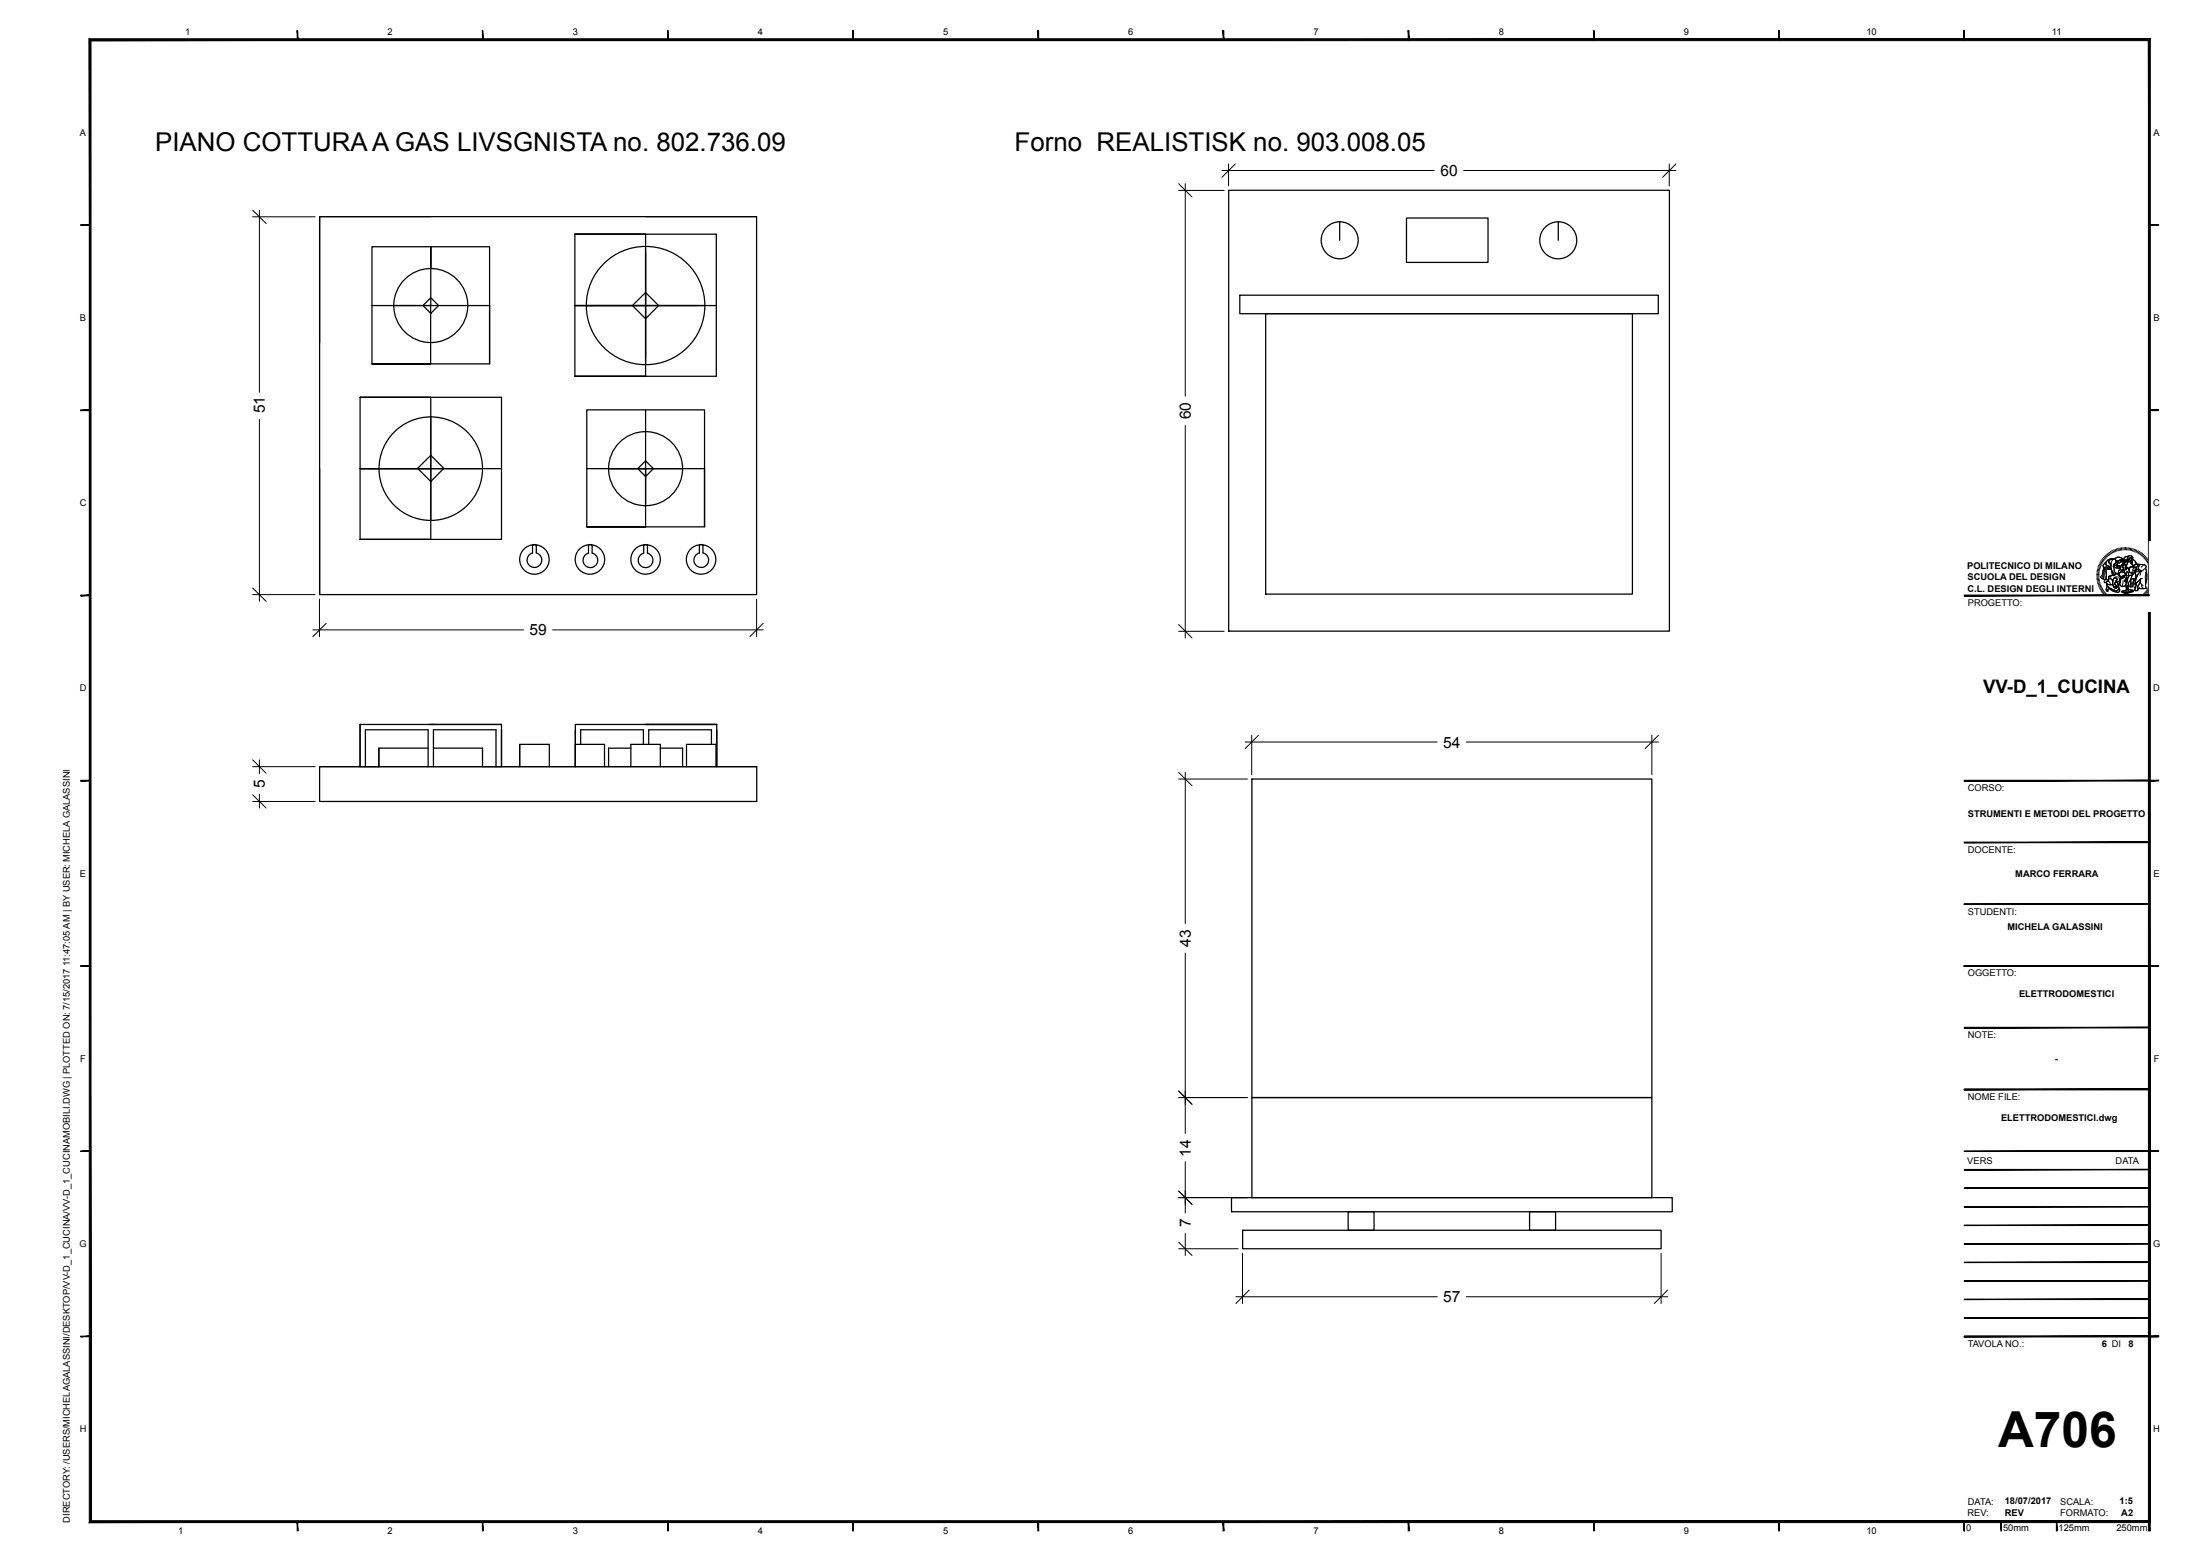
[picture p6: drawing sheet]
<svg xmlns="http://www.w3.org/2000/svg" width="594mm" height="420mm" viewBox="0 0 594 420" stroke-linecap="round" stroke-linejoin="round" font-family="sans-serif">
<g fill="none" stroke="#000" stroke-width=".34">
<path d="M86.3 58.5h118v102h-118zM116.3 58.5h-30v34M174.3 58.5h30M331.7 51.4h119v119h-119zM361.7 59.8v5.1M379.8 58.9h22v11.9h-22zM420.7 59.8v5.1M116.3 72.5v-5.9v15.9h-15.9M155.2 63.2v38.4M174.3 66.5v32M334.8 79.7h112.9v5h-112.9zM100.4 82.5v-15.9h31.8v31.6"/>
<path d="M100.4 82.5v15.7M114.2 82.5l2.1-2.1 2.1 2.1-2.1 2.1zM116.3 82.3v15.9h-15.9h31.8v-15.7h-25.9M158.3 82.5h32M160.3 82.5h-5.1h38.2M170.8 82.5l3.5-3.5 3.5 3.5-3.5 3.5zM174.3 82.3v-19.1h-19.1h38.2v38.4h-38.2h19.1v-19.1h-19.1M341.7 84.7h99.1v75.7h-99.1zM97.2 107.2v38.4M116.3 112.5v28M174.3 110.6v31.6h-15.9h31.8v-15.7h-31.8M174.3 110.6h-15.9v15.9"/>
<path d="M174.3 110.6h15.9v31.6M86.3 126.5v34M112.8 126.4l3.5-3.5 3.5 3.5-3.5 3.6zM116.3 126.3v-19.1h-19.1h38.2v38.4h-38.2h19.1v-19.1h-19.1M130.3 126.5h-33.1h38.2M158.4 126.5v15.7M164.3 126.5h20M174.3 124.4l2.1 2.1-2.1 2.1-2.1-2.1zM143.8 149.3v-2.1l.3-.2 .7 .2v2.1M143.8 149.3a1.99 1.99 0 0 0-1.1 3 1.99 1.99 0 0 0 3.2 0 1.99 1.99 0 0 0-1.1-3M159.9 149.3a1.98 1.98 0 0 1 1.2 3 1.98 1.98 0 0 1-3.3 .1 1.98 1.98 0 0 1 1.1-3.1v-2.1l.3-.2 .7 .2v2.1M173.8 147.1l.7-.1 .3 .2v2.1a1.98 1.98 0 0 1 1.2 3 1.98 1.98 0 0 1-3.3 .1 1.98 1.98 0 0 1 1.1-3.1z"/>
<path d="M188.8 149.3v-2.1l.3-.2 .7 .2v2.1M188.8 149.3a1.99 1.99 0 0 0-1.1 3 1.99 1.99 0 0 0 3.3 0 1.99 1.99 0 0 0-1.2-3M97.2 195.5v11.4h5.1M97.2 195.5h38.2v11.4h-5.1v-5h-13.3M97.2 195.5v11.4M115.6 195.5h19.8M135.4 197v9.9M173.7 195.5h19.8M193.5 197v9.9v-11.4h-38.2v11.4M86.3 206.9h118v9.4h-118zM86.3 206.9h118M98.7 206.9v-9.9h16.9v9.9"/>
<path d="M102.3 201.9v5M115.6 201.9h-13.3v5M117 206.9v-9.9h16.9v9.9M140.3 200.9v6v-6h8v6M155.3 200.9h7.9v6M156.8 200.9v-3.9h16.9v3.9M170.3 206.9v-6h8v6M170.3 201.9h-6v5M175.2 200.9v-3.9h16.9v3.9M178.3 201.9h6v5M185.4 206.9v-6h7.9v6M338 210.3h108v86h-108z"/>
<path d="M338 296.3h108v27h-108zM332.5 323.3h119v3.8h-119zM335.5 332.1h113v5h-113zM364 327.1h7v5h-7zM413 327.1h7v5h-7z"/>
<circle cx="361.7" cy="64.9" r="5"/>
<circle cx="420.7" cy="64.9" r="5"/>
<circle cx="116.3" cy="82.5" r="10"/>
<circle cx="174.3" cy="82.5" r="16"/>
<circle cx="116.3" cy="126.5" r="14"/>
<circle cx="174.3" cy="126.5" r="10"/>
<circle cx="144.3" cy="151" r="4"/>
<circle cx="159.3" cy="151" r="4"/>
<circle cx="174.3" cy="151" r="4"/>
<circle cx="189.3" cy="151" r="4"/>
</g>
<g fill="#000" stroke="#000" stroke-width=".27">
<path d="M24.1 10.5l.5 400v-399.5zM24.1 10.5l.5 400-.5 .5z"/>
<path d="M80.2 8.2l.2 2.5v-2.5zM80.2 8.2l.2 2.5h-.2z"/>
<path d="M130.2 8.2l.2 2.5v-2.5zM130.2 8.2l.2 2.5h-.2z"/>
<path d="M180.2 8.2l.2 2.5v-2.5zM180.2 8.2l.2 2.5h-.2z"/>
<path d="M230.2 8.2l.2 2.5v-2.5zM230.2 8.2l.2 2.5h-.2z"/>
<path d="M280.2 8.2l.2 2.5v-2.5zM280.2 8.2l.2 2.5h-.2z"/>
<path d="M330.2 8.2l.2 2.5v-2.5zM330.2 8.2l.2 2.5h-.2z"/>
<path d="M380.2 8.2l.2 2.5v-2.5zM380.2 8.2l.2 2.5h-.2z"/>
<path d="M430.3 8.2l.1 2.5v-2.5zM430.3 8.2l.1 2.5h-.1z"/>
<path d="M480.3 8.2l.1 2.5v-2.5zM480.3 8.2l.1 2.5h-.1z"/>
<path d="M530.2 8.2l.2 2.5v-2.5zM530.2 8.2l.2 2.5h-.2z"/>
<path d="M24.6 11h555.5l.5-.5zM24.1 10.5h556.5l-556 .5z"/>
<path d="M21.8 60.8h2.5v-.2zM21.8 60.6h2.5l-2.5 .2z"/>
<path d="M580.3 60.8h2.5v-.2zM580.3 60.6h2.5l-2.5 .2z"/>
<path d="M21.8 110.8h2.5v-.2zM21.8 110.6h2.5l-2.5 .2z"/>
<path d="M580.3 110.8h2.5v-.2zM580.3 110.6h2.5l-2.5 .2z"/>
<path d="M21.8 160.8h2.5v-.2zM21.8 160.6h2.5l-2.5 .2z"/>
<path d="M530.3 160.8h50v-.2zM530.3 160.6h50l-50 .2z"/>
<path d="M580.3 160.8h2.5v-.2zM580.3 160.6h2.5l-2.5 .2z"/>
<path d="M21.8 210.8h2.5v-.2zM21.8 210.6h2.5l-2.5 .2z"/>
<path d="M530.3 210.8h50v-.2zM530.3 210.6h50l-50 .2z"/>
<path d="M580.3 210.8h2.5v-.2zM580.3 210.6h2.5l-2.5 .2z"/>
<path d="M530.3 227.5h50v-.2zM530.3 227.3h50l-50 .2z"/>
<path d="M530.3 244v.1l50-.1zM530.3 244.1l50-.1v.1z"/>
<path d="M530.3 244.1h50v-.1zM530.3 244h50l-50 .1z"/>
<path d="M21.8 260.8h2.5v-.2zM21.8 260.6h2.5l-2.5 .2z"/>
<path d="M530.3 260.6v.2l50-.2zM530.3 260.8l50-.2v.2z"/>
<path d="M530.3 260.6v.2l50-.2zM530.3 260.8l50-.2v.2z"/>
<path d="M530.3 277.3v.2l50-.2zM530.3 277.5l50-.2v.2z"/>
<path d="M530.3 260.6v.2l50-.2zM530.3 260.8l50-.2v.2z"/>
<path d="M530.3 260.6v.2l50-.2zM530.3 260.8l50-.2v.2z"/>
<path d="M580.3 260.8h2.5v-.2zM580.3 260.6h2.5l-2.5 .2z"/>
<path d="M530.3 294v.1l50-.1zM530.3 294.1l50-.1v.1z"/>
<path d="M530.3 294v.1l50-.1zM530.3 294.1l50-.1v.1z"/>
<path d="M21.8 310.8h2.5v-.1zM21.8 310.7h2.5l-2.5 .1z"/>
<path d="M530.3 315.6h50zM530.3 315.8l50-.2z"/>
<path d="M530.3 310.7v.1l50-.1zM530.3 310.8l50-.1v.1z"/>
<path d="M580.3 310.8h2.5v-.1zM580.3 310.7h2.5l-2.5 .1z"/>
<path d="M530.3 335.7h50zM530.3 335.8l50-.1z"/>
<path d="M530.3 330.7h50zM530.3 330.8l50-.1z"/>
<path d="M530.3 325.7h50zM530.3 325.8l50-.1z"/>
<path d="M530.3 320.6h50zM530.3 320.8l50-.2z"/>
<path d="M530.3 355.7h50zM530.3 355.8l50-.1z"/>
<path d="M530.3 350.7h50zM530.3 350.8l50-.1z"/>
<path d="M530.3 345.7h50zM530.3 345.8l50-.1z"/>
<path d="M530.3 340.7h50zM530.3 340.8l50-.1z"/>
<path d="M21.8 360.8h2.5v-.2zM21.8 360.6h2.5l-2.5 .2z"/>
<path d="M530.3 360.6v.2l50-.2zM530.3 360.8l50-.2v.2z"/>
<path d="M530.3 360.6v.2l50-.2zM530.3 360.8l50-.2v.2z"/>
<path d="M580.3 360.8h2.5v-.2zM580.3 360.6h2.5l-2.5 .2z"/>
<path d="M580.3 360.8h2.5v-.2zM580.3 360.6h2.5l-2.5 .2z"/>
<path d="M580.3 360.8h2.5v-.2zM580.3 360.6h2.5l-2.5 .2z"/>
<path d="M24.6 410.5l-.5 .5 556-.5zM24.1 411l556-.5 .5 .5z"/>
<path d="M80.2 410.7l.2 2.5v-2.5zM80.2 410.7l.2 2.5h-.2z"/>
<path d="M130.2 410.7l.2 2.5v-2.5zM130.2 410.7l.2 2.5h-.2z"/>
<path d="M180.2 410.7l.2 2.5v-2.5zM180.2 410.7l.2 2.5h-.2z"/>
<path d="M230.2 410.7l.2 2.5v-2.5zM230.2 410.7l.2 2.5h-.2z"/>
<path d="M280.2 410.7l.2 2.5v-2.5zM280.2 410.7l.2 2.5h-.2z"/>
<path d="M330.2 410.7l.2 2.5v-2.5zM330.2 410.7l.2 2.5h-.2z"/>
<path d="M380.2 410.7l.2 2.5v-2.5zM380.2 410.7l.2 2.5h-.2z"/>
<path d="M430.3 410.7l.1 2.5v-2.5zM430.3 410.7l.1 2.5h-.1z"/>
<path d="M480.3 410.7l.1 2.5v-2.5zM480.3 410.7l.1 2.5h-.1z"/>
<path d="M530.2 410.7v2.5h.2zM530.2 410.7h.2v2.5z"/>
<path d="M530.2 410.7l.2 2.5v-2.5zM530.2 410.7l.2 2.5h-.2z"/>
<path d="M540.2 410.7l.2 2.5v-2.5zM540.2 410.7l.2 2.5h-.2z"/>
<path d="M555.2 410.7l.2 2.5v-2.5zM555.2 410.7l.2 2.5h-.2z"/>
<path d="M580.1 11v399.5l.5 .5zM580.1 11l.5-.5v400.5z"/>
<path d="M580.1 410.7l.4 2.5v-2.5zM580.1 410.7l.4 2.5h-.4z"/>
</g>
<g fill="none" stroke="#000" stroke-width=".27">
<path d="M68.2 58.5h16.9M68.2 56.7l3.7 3.6M70 56.7v49.2M318.2 51.4h12.3M318.2 49.6l3.6 3.6M320 49.6v57.3M329.9 46h57.3M331.7 44.2v6M333.5 44.2l-3.6 3.6M395.2 46h57.3M450.7 44.2v6M452.5 44.2l-3.6 3.6"/>
<path d="M70 113.2v49.1M320 114.9v57.3M68.2 158.7l3.7 3.6M566.1 154.7h.7M566.1 155l.7 .1M566.1 155.4h.7M566.1 154.3l.7 .1M566.2 154l.7 .1M566.3 153.6l.6 .2M566.4 153.3l.6 .2M566.5 153l.6 .2M566.6 152.6l.6 .3"/>
<path d="M566.8 152.3l.6 .3M566.8 155.7l-.7 .1M566.8 156.1h-.7M566.8 156.4l-.7 .1M566.9 156.7l-.7 .1M566.9 151.9l.6 .4M566.9 157l-.6 .2M567 157.3l-.6 .2M567.1 151.6l.6 .4M567.1 157.7l-.6 .2M567.2 151.4l.6 .3M567.2 158l-.6 .2"/>
<path d="M567.4 158.3l-.7 .2M567.5 151.1l.5 .3M567.5 158.5l-.6 .3M567.7 158.8l-.6 .4M567.7 150.8l.5 .4M567.8 159.1l-.6 .4M567.9 150.5l.5 .4M568 153l.7 .1a.68 .68 0 0 0 1.2-.1 .41 .41 0 0 1 .1 .4 .41 .41 0 0 1-.4 .2h-1.2l-.4-.2zM568 153v.5M568 159.4l-.6 .4M568.1 150.2l.5 .5M568.2 153.6l-.3 .5-.1 1.3-.4 .7 .4 .2"/>
<path d="M568.2 159.6l-.6 .5M568.3 152l.3-.2v.6l.2 .2 1 .4a.74 .74 0 0 1-1.2 .1h-.5a.51 .51 0 0 1-.3-.5 .51 .51 0 0 1 .4-.4zM568.3 153.6h.6l-.3 .5v2.3l-.2 .1-.6-.3zM568.4 153.6l-.3 .8a2.3 2.3 0 0 1-.3 1.9l.8 .1M568.4 150l.5 .4M568.4 159.9l-.5 .4M568.6 151.8l-.4 .4a.52 .52 0 0 0-.4 .5 .52 .52 0 0 0 .5 .5l.4-.1a.68 .68 0 0 0 1.2-.1M568.6 157.2l.3 .4 .4 .2 1.2-.1M568.6 149.7l.5 .5M568.7 151.6l.8-.7h1.1a.99 .99 0 0 0-1.2 .9l.6 .4-.1 .8-1.2-.4-.1-.2zM568.8 153.7l.8-.1a.71 .71 0 0 1 .7 .7l.3 .4-.1 .5-.8 .3a.47 .47 0 0 0-.3 .8 .39 .39 0 0 1-.4 .3 .39 .39 0 0 1-.4-.4zM568.8 157.5l.7 .3 1-.1v.4l.4 .4-.1 .2 .3-.2 .2 .3-.1-.5 .2 .4-.1-.4 .4 .1-.8-.8 .3-.6 .4 .1 .5 1.4-.1 .6a1.11 1.11 0 0 1-1.5 .1l-1.5-1z"/>
<path d="M568.8 157.5l.1 .6 .6 .6 2.1 .9M568.8 157.5h.1M568.9 153.6l-.3 .5 .1 2.3M568.9 158.3l2 1a.84 .84 0 0 0 1.1-.2l.2-.3 .1 .5a.66 .66 0 0 1-.4 .6 .66 .66 0 0 1-.7-.1l-1.1-.4a.56 .56 0 0 0-.5-.5 .56 .56 0 0 0-.6 .4l.2 .1-.2 .2a.6 .6 0 0 1-.1-1.1zM568.9 158.2v.2a.79 .79 0 0 0 0 1.2l.3-.2a.24 .24 0 0 1-.2-.3 .24 .24 0 0 1 .3-.1l.3-.1 .8 .6 1 .3a.61 .61 0 0 0 .9-.1 .61 .61 0 0 0-.2-.9M568.9 149.5l.5 .5M569.2 156.6l-.4-.1a.44 .44 0 0 0-.6 .2 .44 .44 0 0 0 .3 .6l.3-.3a.61 .61 0 0 1 .9 .4l.1 .1M569.2 149.3l.4 .5M569.4 156.3a.72 .72 0 0 1 1.1 .4l-.1 1h-1.2l-.6-.5 .7-.3-.1-.3zM569.4 155.6l1.1-.4 .4 .2 .1-.4 .6-.2 .6 .3 .3 .5a1 1 0 0 1-.2 1.1 1 1 0 0 1-1.1 .3l.2-.3a.4 .4 0 0 0 .2-.5 .4 .4 0 0 0-.5-.2l-.4 .2-.2 .5-.7-.6a.31 .31 0 0 1-.5-.1 .31 .31 0 0 1 .1-.4zM569.5 151.3l.6-.4h.7a.77 .77 0 0 1 .6 .7 .77 .77 0 0 1-.6 .8 2.6 2.6 0 0 0 .3 2.1l.4 .4h-.4l-.1 .4-.3 .1-.2-.2 .1-.5-.6-1.3-.1-1.2a.58 .58 0 0 1-.5-.3 .58 .58 0 0 1 .1-.6zM569.5 149.1l.4 .5"/>
<path d="M569.7 156l.8 .7M569.7 156.1a.6 .6 0 0 0-.4 .8M569.8 148.9l.3 .5M570 153.6h-1.6a.57 .57 0 0 0-.6 .2 .57 .57 0 0 0-.1 .6l-.1 .6-.5 .7 .3 .4M570.1 153.9l.3 1.4M570.1 148.7l.3 .6M570.4 151.2l-.4 .9v1.4l.5 .9 .2 1 .3-.1v-.3l.5-.2a1.16 1.16 0 0 1-.7-1.5 1.58 1.58 0 0 1 .5-1.6 .95 .95 0 0 0-1.4-.9l-.7 .3-.5 .5-.1 .5 .2 .5 1 .4M570.4 148.5l.3 .7M570.5 155.2l-.8 .3a.37 .37 0 0 0-.4 .2 .37 .37 0 0 0 .2 .5M570.6 150.8a.85 .85 0 0 0-.9 .3 .85 .85 0 0 0-.2 .9l.4 .2M570.7 156.2a.45 .45 0 0 1 .6-.2 .45 .45 0 0 1 .1 .6l-.3 .7a.69 .69 0 0 0 .4 .9l.2 .2-.4-.1 .1 .4-.2-.4 .1 .5-.2-.3-.3 .2 .1-.2-.4-.4-.1-1zM570.7 156.2a.45 .45 0 0 1 .6-.2 .45 .45 0 0 1 .1 .6l-.5 1.1 .8 .7-.4-.1 .1 .4-.2-.4v.5l-.1-.3-.3 .2 .1-.2-.4-.4-.1-1z"/>
<path d="M570.8 148.4l.2 .6M570.8 152.3l1-.5-.1 .6-1.1 .5zM570.9 152.7l.7-.3 .3 .3a.32 .32 0 0 0-.3 .2 .32 .32 0 0 0 .1 .4l-.6-.1zM570.9 152.7l.2 .5 .6 .1M571 150.9l.7-.5 1.2 .3a.27 .27 0 0 1 .2 .4 .27 .27 0 0 1-.5 0l-.1-.1-.5 .4-.7-.1M571.1 148.3l.2 .6M571.2 150.6l1-.2 .8 .4 .1 .3-.6-.1-.3 .4h-.6l-.6-.5zM571.3 151.2l.7 .2 .5-.4 .3 .2-.2 .6-.4 .2-.4-.2-.6 .1zM571.4 148.1l.2 .7M571.5 154.8l.7 .3 .4 .9a.58 .58 0 0 1-.4 .8M571.6 152.7h.9l-.3 .2v.4a.41 .41 0 0 1-.6 0 .41 .41 0 0 1 0-.6zM571.6 157.2l.5 1.6-.3 .5-.7 .1"/>
<path d="M571.6 152.5l.3 .2M571.7 152.2v.2l-1.1 .5M571.7 155.7l-.7 .2M571.8 148l.1 .7M571.8 151.8l-.3 .5M571.9 155.4l.7 .5M572 152.7h.5l-.3 .2v.4a.37 .37 0 0 1-.6-.2 .37 .37 0 0 1 .4-.4l-.1 .1M572 155.8a.69 .69 0 0 1 .2 1 .69 .69 0 0 1-.9 .2M572.1 155v-.2l.6-.5 1 .3 .1 .3a.25 .25 0 0 1 .2 .4 .25 .25 0 0 1-.4-.1l-1.1 .5 .7 .4 .4-.3 .1-.4a.28 .28 0 0 0 .3-.2 .28 .28 0 0 0-.2-.4l-.2-.2-.9-.2-.6 .7-.2-.1 .3-1.1 .2-.3 .3 .2 1 .1 .6-.4-.1-.4 .7 .2-.2 .3 .3 .8-.3 .6a.69 .69 0 0 1-.2 1l-.5 .2-.1 .5h-.3l.2 .2h.3v.4l.2-.3-.3 .7a.49 .49 0 0 1-.6 .6h-.7l-.6-.6 .4-.6 .1-1.1M572.1 154.8l.6-.5 1 .3 .1 .3a.25 .25 0 0 1 .2 .4 .25 .25 0 0 1-.4-.1l-.4 .3a.51 .51 0 0 1-.6 .3 .51 .51 0 0 1-.4-.5zM572.1 157.7l.8 .6M572.1 147.9l.1 .7"/>
<path d="M572.3 151.7l.1 .1M572.4 153.6a1.25 1.25 0 0 0-.5 1.4M572.4 151.4l.2 .1M572.5 157.1v.9M572.5 147.9l.1 .7M572.5 151.4v.1M572.5 155.7l1.2-.4-.1 .5-.5 .3zM572.6 156.5l-.3 .9-.4 .5M572.7 155.8l-.1 .1M572.8 151.6l.8-.2a.23 .23 0 0 1 .2 .2 .23 .23 0 0 1-.2 .3zM572.8 152.5l.2-.3 .8 .1 .5 1.1a.24 .24 0 0 1-.4 .1 .24 .24 0 0 1 .1-.4l-.3-.7a.42 .42 0 0 0-.6 0 .42 .42 0 0 0 .1 .6l.1 .4a.44 .44 0 0 1-.6 .5 .44 .44 0 0 1-.1-.8zM572.8 147.8l.1 .7"/>
<path d="M572.8 151.2l-.2 .6-.4 .2-.4-.2-.5 .1M572.9 159.6l2-.5 1.2 .3-2.1 .5zM572.9 159.6l1.1 .3v.3l-1.1-.3zM572.9 159.6a6.1 6.1 0 0 1 3.2-.2l-2.1 .5zM573.1 152.4h.7l.2 .8a.55 .55 0 0 1-.2 .5 .55 .55 0 0 1-.5 .1zM573.2 147.8v.7M573.2 151.4a.39 .39 0 0 1 .6-.3 .39 .39 0 0 1 .1 .6h-.1M573.3 151.1a.42 .42 0 0 1 .6 0 .42 .42 0 0 1-.1 .6l-.1-.3h-.5zM573.3 156.8l-.4 1.5 1.1-.2M573.3 155.8v.1M573.3 155.5l.2 .1M573.3 155.8h.1"/>
<path d="M573.4 155.5l-.1 .1M573.4 152.6h.1M573.5 152.5l-.2 .2M573.5 147.8l.1 .6M573.6 156.7h.3l.1-.5 .5-.2-.4 1.3v-.4h-.3zM573.6 151.5l-.4-.1-.4 .2 .6 .3a.25 .25 0 0 0 .4-.1 .25 .25 0 0 0-.2-.4v.2M573.6 153.9v.7M573.7 155.3l-.1 .5-.5 .3-.4-.3M573.7 152.4l.3 .3-.2 .1M573.8 152.6l-.1-.2a.42 .42 0 0 0-.6 0 .42 .42 0 0 0 .1 .6l.1 .3a.42 .42 0 0 1-.4 .6 .42 .42 0 0 1-.4-.6l.3-.9 .7-.2 .4 .2 .3 .8a.24 .24 0 0 1 0 .4 .25 .25 0 0 1-.4-.3M573.9 147.8l-.1 .6M573.9 152.9l-.1 .1"/>
<path d="M574 152.7v.1a.39 .39 0 0 1-.2 .6 .39 .39 0 0 1-.5-.2M574 153.6l-.2 .2h-.5M574 159.9l2.1-.5v.2l-2.1 .6zM574 159.9v.3M574.1 151.6l.1-.1 .2 .3-.3 .9M574.1 156.1h.1M574.1 156.7v.6l.2-.3M574.2 153.1l-.1-.4 .2-.5a.35 .35 0 0 0 .2-.4 .35 .35 0 0 0-.4-.2l-.1-.3a.55 .55 0 0 1-.5-.7 .55 .55 0 0 1 .8-.4l.3 .1-.3 .7 .1 .8 .3-.1v-.5a.38 .38 0 0 0 .3 .4 .38 .38 0 0 0 .4-.2l-.1 .7 .3-.1v.3a.35 .35 0 0 1 .2 .4 .35 .35 0 0 1-.3 .3l-.6 .3M574.2 151.1l.1 .5M574.2 147.8v.7M574.3 156.5l-.2 .2v-.2M574.3 154.1l-.2 1.4"/>
<path d="M574.3 153.4l.5 .2M574.4 158.2l.1-.1 .2 1.1-.3-.6-.3 .7zM574.4 155.3l-.3 .3v.5M574.5 156l-.4 .1-.2 .6h-.3l.2 .2h.3M574.5 150.3l.7-.3a1.04 1.04 0 0 1 .5 1.5l-.3 .7 .3-1.4-.2-.3-.3 .2a.85 .85 0 0 0-.6 1l-.2 .1v-.5zM574.5 154.2l-.4 .9M574.6 150.3h-.8l-.3 .7M574.6 147.8l-.1 .7M574.7 150.1l.5-.1a1.04 1.04 0 0 1 .5 1.5l-.3 .7v-.8l.3-.4-.2-.5-.6 .2-.2 1-.3 .1-.1-.8zM574.7 151.2a.38 .38 0 0 0 .3 .4 .38 .38 0 0 0 .4-.2M574.8 153.3l.8-.4 .7 .2a.48 .48 0 0 1 .5 .2 .48 .48 0 0 1 0 .5l-.3 .5a.63 .63 0 0 1-.8 .4l-.2 .1-.5-.5zM574.9 150.7l.6-.2 .2 .5-.3 .4a.45 .45 0 0 1-.6 0 .45 .45 0 0 1 .1-.7z"/>
<path d="M574.9 155.3l.8-.1-1.1 2.4a.3 .3 0 0 1 .1 .4 .3 .3 0 0 1-.3 .2l-.3 .6-.2-.9zM574.9 151l.2 .1M574.9 155.3l-1 2.7 .2 .8 .4-.7 .2 1.4-.3-.9-.4 1.1 .1-.9M575 151.1h.1M575 151.4l.1 .1M575 154.4l-.3 .4 .1 .5 1-.1 .4-.6M575 147.9l-.2 .6M575 151.3l.1 .1M575.3 147.9l-.1 .7M575.3 151.1l.2 .1M575.4 156.3l.4-.1a.23 .23 0 0 1 .4 0 .23 .23 0 0 1-.1 .4l-.5 1.3a.29 .29 0 0 1 .2 .4 .29 .29 0 0 1-.5 .1l-.2-.2zM575.4 151.2h.1"/>
<path d="M575.6 152l.4 .6M575.6 148l-.1 .6M575.6 154.4l.1 .1M575.7 152.8l.9-.4 .9-.1-.6 1zM575.7 155.2l-.4 1.2-.7 1v.9M575.8 151l.6 .4 .6 .9a1.04 1.04 0 0 1-1.3 .1l-.1-.5zM575.8 154.4h-.3M575.8 151l.6 .4 .3 .6M575.8 154.7h.1M576 148.1l-.2 .7M576.1 159.4v.2l-2.1 .6-1.1-.3v-.3M576.1 156.2l-.5 1.7a.29 .29 0 0 1 .2 .4 .29 .29 0 0 1-.5 .1l-.2-.1 .2-2"/>
<path d="M576.3 154.4l.4-.1-.1 1.2a.47 .47 0 0 1 0 .7 .47 .47 0 0 1-.6 0l-.7 .1 .4-1.1zM576.3 148.2l-.2 .7M576.4 154.1l-.1 .3M576.4 153.1l.4 .1 .1 .3M576.4 151.9l.6 .4M576.6 156.2l-1.2 .1M576.6 157.5l-.2 .2 .3 .3M576.6 148.3l-.2 .7M576.7 154.3l-.1 1.7-.6 1.4 .2 1.1 .3 .3M576.9 157.3l1.1-1-.2 .8-.7 1.3v.4a.38 .38 0 0 1-.2 .7 .38 .38 0 0 1-.4-.5zM576.9 153.3v-.2a1.04 1.04 0 0 1 1.6-.6h.3a.54 .54 0 0 1 .6 .3 .54 .54 0 0 1-.3 .7l-.4 .3a1.11 1.11 0 0 1-1.8-.3M576.9 153.5l-.6 .9a.75 .75 0 0 1-1.2 0l-.1-.1a.83 .83 0 0 1 .2-1.1h.9l-.2 .6a.24 .24 0 0 0 .2 .3 .24 .24 0 0 0 .3-.2l.2-.3-.2-.5-.6-.2-.7 .2-.4 .5 .1 .2"/>
<path d="M576.9 155.1l.1 .5M577 148.5l-.3 .6M577.3 148.6l-.3 .6M577.4 154.2l-.9 .1M577.4 158.5l.6 .4M577.6 152.3l-1 .1-.9 .5M577.6 148.8l-.3 .6M577.7 152.5l.2-.2 .6 .2a.56 .56 0 0 1 .7 .1 .56 .56 0 0 1 .1 .7l.3 1.7v1.5a2.36 2.36 0 0 0-.1 2.2l.1 .1h-1.9a.36 .36 0 0 1-.5 .1 .36 .36 0 0 1-.1-.5l.7-1.3 .2-.8-1.6 1.4 .6-2.2a1.72 1.72 0 0 1 1.3-1.4 .87 .87 0 0 1-.9-.6 .87 .87 0 0 1 .3-1zM577.8 157.2l.8 .9M577.8 154.2l-.9 1.5-.5 2 1.6-1.4 .5-.1M577.9 152.4h-.1a.9 .9 0 0 0-.4 1 .9 .9 0 0 0 .9 .7M577.9 149l-.4 .6"/>
<path d="M578 156.3l-.2 .8-.7 1.3v.4a.37 .37 0 0 1 .1 .5 .37 .37 0 0 1-.5 .1 .27 .27 0 0 1-.4-.2 .27 .27 0 0 1 .2-.3l.4-1.6M578.1 154.2l-.3 1.1M578.2 157.7a1.06 1.06 0 0 0 .7 1.2M578.2 149.2l-.4 .5M578.5 152.8l-.3 .3M578.5 149.4l-.4 .6M578.8 149.7l-.5 .5M579.1 149.9l-.5 .5M579.2 159.8l.5 .4M579.3 154.4v3.3M579.3 153.3l.1 .2a10.2 10.2 0 0 1-.1 4.8l.3 .5h-2.4M579.3 150.1l-.5 .5"/>
<path d="M579.4 159.5l.5 .4M579.5 150.4l-.5 .4M579.6 159.3l.6 .3M579.7 159l.6 .3M579.8 150.7l-.6 .4M579.9 158.7l.6 .3M580 151l-.6 .4M580.1 158.4l.6 .3M580.2 151.3l-.6 .3M580.2 158.1l.6 .3M580.3 157.8l.7 .2M580.4 151.6l-.6 .3"/>
<path d="M580.4 157.5l.6 .2M580.5 157.2l.7 .2M580.5 151.9l-.6 .3M580.6 156.9l.7 .1M580.6 156.6h.7M580.7 156.2l.6 .1M580.7 155.6l.7 .1M580.7 155.3h.7M580.7 152.2l-.6 .3M580.7 155.9l.7 .1M580.8 152.5l-.6 .3M581 152.9l-.7 .2"/>
<path d="M581.1 153.2l-.7 .2M581.2 153.6l-.7 .1M581.3 153.9l-.7 .1M581.3 154.2l-.6 .2M581.3 154.6l-.6 .1M581.4 155h-.7M68.2 160.5h16.9M84.5 170h56.8M86.3 161.7v10.1M88.1 168.2l-3.6 3.6M149.2 170h56.9M204.3 161.7v10.1"/>
<path d="M206.1 168.2l-3.6 3.6M318.2 170.4h12.3M318.2 168.6l3.6 3.6M568.6 160.2l-.5 .4M568.8 160.4l-.5 .5M569.1 160.6l-.5 .5M569.3 160.8l-.4 .5M569.6 161l-.4 .6M569.8 161.2l-.4 .6M570.1 161.4l-.4 .6M570.4 161.6l-.4 .5M570.7 161.7l-.3 .6"/>
<path d="M571 161.9l-.3 .5M571.3 162l-.3 .6M571.6 162.1l-.2 .6M571.9 162.1l-.2 .7M572.2 162.2l-.1 .7M572.5 162.3l-.1 .7M572.8 162.4l-.1 .6M573.2 162.4l-.1 .7M573.5 162.4v.7M573.8 162.4v.7M574.1 162.4l.1 .7M574.5 162.4v.6"/>
<path d="M574.8 162.3l.1 .7M575.1 162.3l.1 .7M575.4 162.2l.2 .7M575.8 162.1l.1 .7M576.1 162l.2 .7M576.3 161.9l.3 .6M576.6 161.8l.3 .6M576.9 161.6l.4 .6M577.2 161.5l.4 .6M577.5 161.3l.4 .6M577.8 161.1l.4 .6M578 160.9l.5 .6"/>
<path d="M578.3 160.7l.4 .5M578.5 160.5l.5 .5M578.8 160.3l.5 .5M579 160l.5 .5M338 198.5v10.6M339.8 198.5l-3.6 3.6M446 198.5v10.6M447.8 198.5l-3.6 3.6M68.2 216.3h16.9M68.2 206.9h16.9M68.2 214.5l3.7 3.6M68.2 205.1l3.7 3.6"/>
<path d="M70 205.1v3.7M70 214.4v3.7M318.2 210.3h18.6M318.2 208.5l3.6 3.6M320 208.5v40.8M336.2 200.3h51.8M395.9 200.3h51.9M320 257.3v48.7M318.2 296.3h18.6M318.2 294.5l3.6 3.6M320 313.6v13.8M318.2 323.3h18.6"/>
<path d="M318.2 321.5l3.6 3.6M318.2 337.1h16.1M318.2 335.3l3.6 3.6M320 333v5.9M335.5 338.3v13.5M448.5 338.3v13.5M333.7 350h54.3M337.3 348.2l-3.6 3.6M395.9 350h54.4M450.3 348.2l-3.6 3.6"/>
</g>
<g fill="#fff" stroke="#fff" stroke-width=".27">
<path d="M555.3 160.7l30.8 4.3h-30.8z"/>
<path d="M555.3 160.7h25l5.8 4.3z"/>
<path d="M580.3 146.2h5.8l-5.8 14.5z"/>
<path d="M586.1 146.2v18.8l-5.8-4.3z"/>
<path d="M68.2 107.4v4.2h3.7zM68.2 107.4h3.7v4.2z"/>
<path d="M142.9 168.2v3.6l4.8-3.6zM142.9 171.8l4.8-3.6v3.6z"/>
<path d="M318.2 108.4v5h3.6zM318.2 108.4h3.6v5z"/>
<path d="M389.6 198.5v3.6l4.8-3.6zM389.6 202.1l4.8-3.6v3.6z"/>
<path d="M318.2 250.8v5h3.6zM318.2 250.8h3.6v5z"/>
<path d="M389.6 348.2v3.6l4.8-3.6zM389.6 351.8l4.8-3.6v3.6z"/>
<path d="M68.2 210.4v2.5h3.7zM68.2 210.4h3.7v2.5z"/>
<path d="M318.2 307.5v4.6h3.6zM318.2 307.5h3.6v4.6z"/>
<path d="M318.2 328.9v2.6h3.6zM318.2 328.9h3.6v2.6z"/>
<path d="M388.8 44.2v3.6l4.9-3.6zM388.8 47.8l4.9-3.6v3.6z"/>
</g>
<path d="M555.3 160.7h25v-14.5h5.8v18.8h-30.8z" fill="none" stroke="#fff" stroke-width=".27"/>
<text font-size="13.4" x="539.5" y="390.5">A706</text>
<g font-size="7">
<text x="41.9" y="40.7">PIANO COTTURA A GAS LIVSGNISTA no. 802.736.09</text>
<text x="274" y="40.7">Forno REALISTISK no. 903.008.05</text>
</g>
<text font-size="5" x="535.4" y="187">VV-D_1_CUCINA</text>
<g font-size="4.2">
<text x="388.9" y="47.5">60</text>
<text x="71.5" y="111.6" transform="rotate(-90 71.5 111.6)">51</text>
<text x="321.5" y="113.2" transform="rotate(-90 321.5 113.2)">60</text>
<text x="142.9" y="171.5">59</text>
<text x="389.7" y="201.8">54</text>
<text x="71.5" y="212.8" transform="rotate(-90 71.5 212.8)">5</text>
<text x="321.5" y="255.5" transform="rotate(-90 321.5 255.5)">43</text>
<text x="321.5" y="312.2" transform="rotate(-90 321.5 312.2)">14</text>
<text x="321.5" y="331.3" transform="rotate(-90 321.5 331.3)">7</text>
<text x="389.7" y="351.5">57</text>
</g>
<g font-size="2.5">
<text x="50" y="9.6">1</text>
<text x="104.6" y="9.6">2</text>
<text x="154.6" y="9.6">3</text>
<text x="204.6" y="9.6">4</text>
<text x="254.6" y="9.6">5</text>
<text x="304.6" y="9.6">6</text>
<text x="354.6" y="9.6">7</text>
<text x="404.6" y="9.6">8</text>
<text x="454.6" y="9.6">9</text>
<text x="503.9" y="9.6">10</text>
<text x="554" y="9.6">11</text>
<text x="21.6" y="36.6">A</text>
<text x="581.5" y="36.6">A</text>
<text x="21.6" y="86.6">B</text>
<text x="581.5" y="86.6">B</text>
<text x="21.5" y="136.6">C</text>
<text x="581.4" y="136.6">C</text>
<text x="531.1" y="153.7">POLITECNICO DI MILANO</text>
<text x="531.2" y="156.7">SCUOLA DEL DESIGN</text>
<text x="531.2" y="159.7">C.L. DESIGN DEGLI INTERNI</text>
<text x="531.3" y="163.5">PROGETTO:</text>
<text x="21.5" y="186.6">D</text>
<text x="581.4" y="186.6">D</text>
<text x="531.3" y="213.5">CORSO:</text>
<text x="531.3" y="220.5">STRUMENTI E METODI DEL PROGETTO</text>
<text x="531.3" y="230.2">DOCENTE:</text>
<text x="21.6" y="236.6">E</text>
<text x="544.1" y="236.6">MARCO FERRARA</text>
<text x="581.5" y="236.6">E</text>
<text x="531.3" y="246.9">STUDENTI:</text>
<text x="542" y="250.9">MICHELA GALASSINI</text>
<text x="531.3" y="263.5">OGGETTO:</text>
<text x="545.1" y="269">ELETTRODOMESTICI</text>
<text x="531.3" y="280.2">NOTE:</text>
<text x="21.7" y="286.6">F</text>
<text x="554.8" y="286.6">-</text>
<text x="581.6" y="286.6">F</text>
<text x="531.3" y="296.9">NOME FILE:</text>
<text x="540.3" y="302.5">ELETTRODOMESTICI.dwg</text>
<text x="531.2" y="314.1">VERS</text>
<text x="571.2" y="314.1">DATA</text>
<text x="21.4" y="336.6">G</text>
<text x="581.3" y="336.6">G</text>
<text x="531.3" y="363.7">TAVOLA NO.:</text>
<text x="567.5" y="363.7">6 DI</text>
<text x="574.7" y="363.7">8</text>
<text x="21.5" y="386.6">H</text>
<text x="581.4" y="386.6">H</text>
<text x="531.3" y="406.2">DATA:</text>
<text x="541.3" y="406.1">18/07/2017</text>
<text x="556.2" y="406.1">SCALA:</text>
<text x="572.3" y="406.1">1:5</text>
<text x="18.9" y="411" transform="rotate(-90 18.9 411)">DIRECTORY: /USERS/MICHELAGALASSINI/DESKTOP/VV-D_1_CUCINA/VV-D_1_CUCINAMOBILI.DWG | PLOTTED ON: 7/15/2017 11:47:05 AM | BY USER: MICHELA GALASSINI</text>
<text x="530.8" y="413.2">0</text>
<text x="531.2" y="409.1">REV:</text>
<text x="540.8" y="413.2">50mm</text>
<text x="541.3" y="409.1">REV</text>
<text x="555.8" y="413.2">125mm</text>
<text x="556.2" y="409.1">FORMATO:</text>
<text x="571.4" y="413.2">250mm</text>
<text x="572.7" y="409.1">A2</text>
<text x="48.1" y="414.1">1</text>
<text x="104.6" y="414.1">2</text>
<text x="154.6" y="414.1">3</text>
<text x="204.6" y="414.1">4</text>
<text x="254.6" y="414.1">5</text>
<text x="304.6" y="414.1">6</text>
<text x="354.6" y="414.1">7</text>
<text x="404.6" y="414.1">8</text>
<text x="454.6" y="414.1">9</text>
<text x="503.9" y="414.1">10</text>
</g>
</svg>
